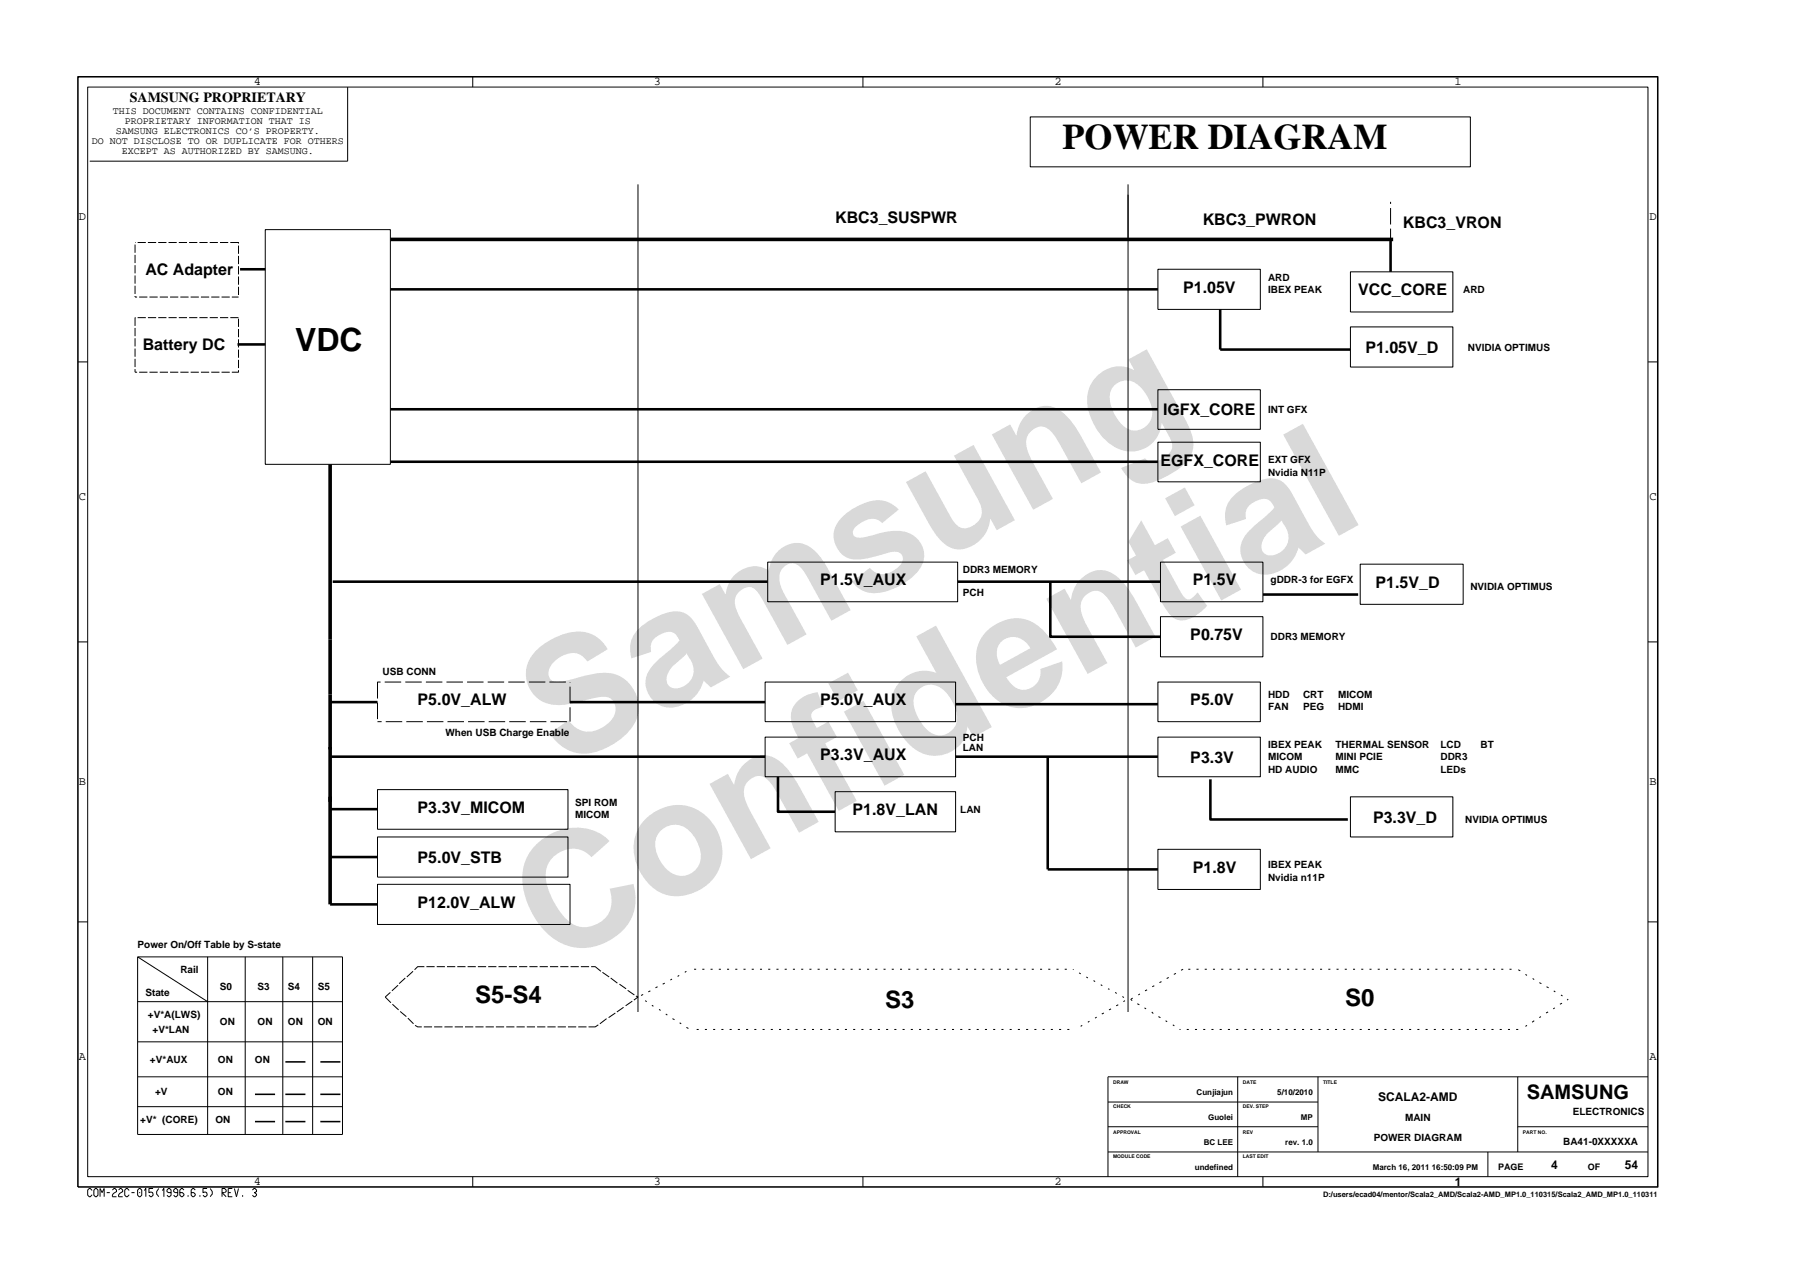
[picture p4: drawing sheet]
<svg xmlns="http://www.w3.org/2000/svg" width="297mm" height="210mm" viewBox="0 0 297 210" stroke-linecap="round" stroke-linejoin="round" font-family="sans-serif">
<path d="M12.8 12.6h259.9v182.7h-259.9zM46.9 174.7h3.3M52.7 174.7h3.3M41.9 180h3.3M41.9 184.5h3.3M46.9 180h3.3M46.9 184.5h3.3M52.7 180h3.3M52.7 184.5h3.3" fill="none" stroke="#000" stroke-width=".25"/>
<g fill="none" stroke="#000" stroke-width=".16">
<path d="M14.4 14.3h256.6v179.3h-256.6zM57.2 14.3v12.2h-42.4M77.8 12.6v1.7M141.9 12.6v1.7M169.4 19.2h72.4v8.2h-72.4zM207.7 12.6v1.7M22.2 39.9h.1M22.6 39.9h1.4M24.3 39.9h1.4M26 39.9h1.4M27.7 39.9h1.4M29.4 39.9h1.4"/>
<path d="M31.1 39.9h1.4M32.8 39.9h1.3M34.5 39.9h1.3M36.2 39.9h1.3M37.9 39.9h1.3v.2M43.6 37.8h20.6v38.6h-20.6zM104.9 30.3v136.2M185.5 30.3v136.2M228.7 33.2v.3M228.7 34.2v2.7M228.7 37.6v2.7M12.8 59.5h1.6"/>
<path d="M22.2 48.7v.2h.3M22.2 40.2v1.4M22.2 41.9v1.4M22.2 43.6v1.4M22.2 45.3v1.4M22.2 47v1.4M22.2 53.9v1.4M22.2 55.6v1.4M22.2 57.3v1.4M22.2 59v1.4M22.3 52.3h-.1v1.3M22.6 52.3h1.4"/>
<path d="M22.9 48.9h1.3M24.3 52.3h1.4M24.6 48.9h1.3M26 52.3h1.4M26.3 48.9h1.3M27.7 52.3h1.4M28 48.9h1.3M29.4 52.3h1.4M29.7 48.9h1.3M31.1 52.3h1.4M31.4 48.9h1.3M32.8 52.3h1.3"/>
<path d="M33 48.9h1.4M34.5 52.3h1.3M34.7 48.9h1.4M36.2 52.3h1.3M36.4 48.9h1.4M37.9 52.3h1.3M38.1 48.9h1.1M39.2 40.4v1.4M39.2 42.1v1.3M39.2 43.8v1.3M39.2 45.5v1.3M39.2 47.2v1.3"/>
<path d="M39.2 52.4v1.4M39.2 54.1v1.4M39.2 55.8v1.4M39.2 57.5v1.4M39.2 59.2v1.4M190.4 44.3h16.9v6.6h-16.9zM222.1 44.7h16.9v6.6h-16.9zM222.1 53.8h16.9v6.6h-16.9zM271 59.5h1.7M22.2 60.7v.5h.3M22.9 61.2h1.3M24.6 61.2h1.3"/>
<path d="M26.3 61.2h1.3M28 61.2h1.3M29.7 61.2h1.3M31.4 61.2h1.3M33 61.2h1.4M34.7 61.2h1.4M36.4 61.2h1.4M39.2 60.9v.3h-1.1M190.4 72.7h16.9v6.6h-16.9zM190.4 64.1h16.9v6.5h-16.9zM126.3 92.5h31.2v6.5h-31.2zM190.9 92.5h16.8v6.5h-16.8z"/>
<path d="M223.7 92.8h17v6.6h-17zM12.8 105.6h1.6M62.1 118.7h.7M62.1 115.6v2.7M62.6 112.2h-.5v2.7M63.3 112.2h2.7M63.4 118.7h2.8M66.7 112.2h2.7M66.8 118.7h2.7M70 112.2h2.8M70.2 118.7h2.7M73.4 112.2h2.7"/>
<path d="M73.6 118.7h2.7M76.8 112.2h2.7M77 118.7h2.7M80.2 112.2h2.7M80.4 118.7h2.7M83.6 112.2h2.7M83.8 118.7h2.7M87 112.2h2.7M87.2 118.7h2.7M90.4 112.2h2.7M90.5 118.7h2.7M93.8 112.2v.1"/>
<path d="M93.8 113v2.7M93.8 116.3v2.4M125.8 112.2h31.4v6.5h-31.4zM190.4 112.2h16.9v6.5h-16.9zM190.9 101.4h16.8v6.6h-16.8zM271 105.6h1.7M62.1 129.9h31.3v6.5h-31.3zM62.1 137.7h31.3v6.6h-31.3zM125.8 121.3h31.4v6.5h-31.4zM137.4 130.2h19.8v6.6h-19.8zM190.4 121.3h16.9v6.5h-16.9zM190.4 139.7h16.9v6.6h-16.9z"/>
<path d="M222.1 131.1h16.9v6.6h-16.9zM12.8 151.7h1.6M22.6 157.4h33.7v29.2h-33.7zM22.6 157.4l11.5 7.4M34.1 157.4v29.2M40.3 157.4v29.2M46.5 157.4v29.2M51.4 157.4v29.2M62.1 145.5h31.7v6.6h-31.7zM67.9 159.8l-1 .9M69.8 159h-1.1l-.5 .5M70.1 159h1.4"/>
<path d="M71.8 159h1.4M73.5 159h1.4M75.2 159h1.4M76.9 159h1.4M78.6 159h1.4M80.3 159h1.3M82 159h1.3M83.7 159h1.3M85.4 159h1.3M87.1 159h1.3M88.8 159h1.3M90.5 159h1.3"/>
<path d="M92.1 159h1.4M93.8 159h1.4M95.5 159h1.4M97.2 159h.7l.9 .8M99.1 159.9l1.1 .8M112.9 159.8l-.3 .1M114.2 159.4h.3M115.5 159.4h.4M116.9 159.4h.3M118.2 159.4h.4M119.6 159.4h.3M120.9 159.4h.4"/>
<path d="M122.3 159.4h.3M123.6 159.4h.4M125 159.4h.3M126.4 159.4h.3M127.7 159.4h.3M129.1 159.4h.3M130.4 159.4h.4M131.8 159.4h.3M133.1 159.4h.4M134.5 159.4h.3M135.8 159.4h.4M137.2 159.4h.3"/>
<path d="M138.5 159.4h.4M139.9 159.4h.3M141.3 159.4h.3M142.6 159.4h.3M144 159.4h.3M145.3 159.4h.4M146.7 159.4h.3M148 159.4h.4M149.4 159.4h.3M150.7 159.4h.4M152.1 159.4h.3M153.4 159.4h.4"/>
<path d="M154.8 159.4h.3M156.2 159.4h.3M157.5 159.4h.3M158.9 159.4h.3M160.2 159.4h.4M161.6 159.4h.3M162.9 159.4h.4M164.3 159.4h.3M165.6 159.4h.4M167 159.4h.3M168.3 159.4h.4M169.7 159.4h.3"/>
<path d="M171.1 159.4h.3M172.4 159.4h.3M173.8 159.4h.3M175.1 159.4h.4M176.5 159.4l.1 .1M194.6 159.4l-.3 .2M195.4 159.4h.4M196.8 159.4h.3M198.1 159.4h.4M199.5 159.4h.3M200.9 159.4h.3M202.2 159.4h.4"/>
<path d="M203.6 159.4h.3M204.9 159.4h.4M206.3 159.4h.3M207.6 159.4h.4M209 159.4h.3M210.3 159.4h.4M211.7 159.4h.3M213 159.4h.4M214.4 159.4h.3M215.8 159.4h.3M217.1 159.4h.4M218.5 159.4h.3"/>
<path d="M219.8 159.4h.4M221.2 159.4h.3M222.5 159.4h.4M223.9 159.4h.3M225.2 159.4h.4M226.6 159.4h.3M228 159.4h.3M229.3 159.4h.3M230.7 159.4h.3M232 159.4h.4M233.4 159.4h.3M234.7 159.4h.4"/>
<path d="M236.1 159.4h.3M237.4 159.4h.4M238.8 159.4h.3M240.1 159.4h.4M241.5 159.4h.3M242.9 159.4h.3M244.2 159.4h.3M245.6 159.4h.3M246.9 159.4h.4M248.3 159.4h.3M249.7 159.5l.3 .2M271 151.7h1.7"/>
<path d="M22.6 177.1h33.7M22.6 164.8h33.7M22.6 171.4h33.7M64.2 163.3l-.8 .7 .9 .9M64.5 165.2l1.1 .9M65.5 162.1l-1 .9M65.8 166.4l1 .8M66.7 160.9l-1.1 .9M67.1 167.5l.9 .9M68.3 168.7l.4 .2h.7M69.7 168.9h1.4M71.4 168.9h1.4"/>
<path d="M73.1 168.9h1.4M74.8 168.9h1.3M76.5 168.9h1.3M78.2 168.9h1.3M79.9 168.9h1.3M81.6 168.9h1.3M83.3 168.9h1.3M84.9 168.9h1.4M86.6 168.9h1.4M88.3 168.9h1.4M90 168.9h1.4M91.7 168.9h1.4"/>
<path d="M93.4 168.9h1.4M95.1 168.9h1.4M98.4 168.6l-.5 .3h-1.1M99.8 167.6l-1.1 .8M100.4 160.9l1.1 .8M101.2 166.6l-1.1 .8M101.9 161.9l1.1 .8M102.6 165.7l-1.1 .8M103.2 162.9l1.1 .8M104 164.7l-1.1 .8M104.6 163.8l.3 .2-.6 .5M105.8 163.6l-.4 .2"/>
<path d="M106.1 164.6l.3 .2M107 163l-.4 .2M107.2 165.4l.3 .1M108.1 162.3l-.3 .2M108.4 166l.3 .2M109.3 161.7l-.3 .2M109.5 166.8l.3 .2M110.5 161.1l-.2 .1M110.6 167.6l.3 .1M111.7 160.5l-.3 .1M111.8 168.2l.2 .2M112.9 169l.3 .2"/>
<path d="M114.6 169.3h.3M115.9 169.3h.4M117.3 169.3h.3M118.6 169.3h.4M120 169.3h.3M121.4 169.3h.3M122.7 169.3h.3M124.1 169.3h.3M125.4 169.3h.4M126.8 169.3h.3M128.1 169.3h.4M129.5 169.3h.3"/>
<path d="M130.8 169.3h.4M132.2 169.3h.3M133.5 169.3h.4M134.9 169.3h.3M136.3 169.3h.3M137.6 169.3h.4M139 169.3h.3M140.3 169.3h.4M141.7 169.3h.3M143 169.3h.4M144.4 169.3h.3M145.7 169.3h.4"/>
<path d="M147.1 169.3h.3M148.4 169.3h.4M149.8 169.3h.3M151.2 169.3h.3M152.5 169.3h.4M153.9 169.3h.3M155.2 169.3h.4M156.6 169.3h.3M157.9 169.3h.4M159.3 169.3h.3M160.6 169.3h.4M162 169.3h.3"/>
<path d="M163.4 169.3h.3M164.7 169.3h.3M166.1 169.3h.3M167.4 169.3h.4M168.8 169.3h.3M170.1 169.3h.4M171.5 169.3h.3M172.8 169.3h.4M174.2 169.3h.3M175.5 169.3h.4M177.5 160l.2 .2M178 168.7l-.3 .1"/>
<path d="M178.7 160.7l.2 .2M179.2 168l-.3 .2M179.9 161.3l.2 .2M180.4 167.3l-.3 .2M181 162l.3 .2M181.6 166.6l-.4 .2M182.2 162.7h.3M182.7 166l-.3 .1M183.4 163.3l.3 .1M183.9 165.3l-.3 .2M184.6 163.9l.3 .2M185 164.6l-.2 .2"/>
<path d="M186 164.4l.2 .2M186.3 164.2l-.3 .2M187.1 165.1l.3 .2M187.5 163.5l-.3 .2M188.2 165.8l.3 .2M188.7 162.8l-.4 .2M189.4 166.5l.3 .2M189.9 162.2l-.4 .1M190.5 167.2l.4 .2M191 161.5l-.3 .1M191.7 167.9l.3 .2M192.2 160.8l-.3 .2"/>
<path d="M192.9 168.6l.3 .2M193.4 160.1l-.3 .2M194 169.3h.2M195.2 169.3h.3M196.5 169.3h.4M197.9 169.3h.3M199.2 169.3h.4M200.6 169.3h.3M202 169.3h.3M203.3 169.3h.4M203.6 177.1v16.5M204.7 169.3h.3"/>
<path d="M206 169.3h.4M207.4 169.3h.3M208.7 169.3h.4M210.1 169.3h.3M211.4 169.3h.4M212.8 169.3h.3M214.2 169.3h.3M215.5 169.3h.3M216.8 177.1v12.4M216.9 169.3h.3M218.2 169.3h.4M219.6 169.3h.3"/>
<path d="M220.9 169.3h.4M222.3 169.3h.3M223.6 169.3h.4M225 169.3h.3M226.3 169.3h.4M227.7 169.3h.3M229.1 169.3h.3M230.4 169.3h.3M231.8 169.3h.3M233.1 169.3h.4M234.5 169.3h.3M235.8 169.3h.4"/>
<path d="M237.2 169.3h.3M238.5 169.3h.4M239.9 169.3h.3M241.2 169.3h.4M242.6 169.3h.3M244 169.3h.3M245.3 169.3h.3M246.7 169.3h.3M248 169.3h.4M249.4 169.3h.3M249.6 177.1v12.4M250.9 160.3l.2 .2"/>
<path d="M251.1 168.7l-.2 .1M252.1 161l.2 .1M252.3 167.9l-.3 .3M253.2 161.6l.3 .2M253.4 167.2l-.2 .2M254.4 162.3l.3 .2M254.6 166.5l-.3 .1M255.6 163l.2 .2M255.7 165.8l-.2 .2M256.7 163.7l.3 .1M256.9 165l-.3 .2M257.9 164.4l-.1 .1"/>
<path d="M271 177.1h-88.8v16.5M15.1 195.8l-.3-.3h-.1l-.3 .3v.8l.3 .3h.1l.3-.4M15.7 195.5h.2l.2 .3v.8l-.2 .3h-.2l-.3-.3v-.8zM16.5 196.9v-1.4l.3 .7 .3-.7v1.4M17.6 196.2h.5M18.5 195.8l.2-.3h.2l.3 .3v.2l-.5 .3-.2 .3v.3h.7M19.5 195.8l.3-.3h.1l.3 .3v.2l-.4 .3-.3 .3v.3h.7M21.2 195.8l-.3-.3h-.1l-.3 .3v.8l.3 .3h.1l.3-.4M21.6 196.2h.5M22.6 182h33.7M22.9 195.5h.2l.2 .3v.8l-.2 .3h-.2l-.3-.3v-.8zM23 196.1v.2"/>
<path d="M23.7 195.8l.3-.3v1.4M25.2 195.5h-.7v.7l.4-.1 .2 .1 .1 .2v.2l-.3 .3h-.1l-.3-.3M26.1 195.5a.82 .82 0 0 0 0 1.4M26.7 195.8l.3-.3v1.4M28.1 196.2h-.4l-.2-.2v-.2l.2-.3h.2l.2 .3v.8l-.2 .3h-.2l-.2-.3M29.2 196.2h-.4l-.2-.2v-.2l.2-.3h.2l.2 .3v.8l-.2 .3h-.2l-.2-.3M30.3 195.8l-.3-.3h-.2l-.2 .3v.8l.2 .3h.2l.3-.3v-.2l-.3-.2h-.4M30.9 196.6v.3M32.1 195.8l-.2-.3h-.2l-.3 .3v.8l.3 .3h.2l.2-.3v-.2l-.2-.2h-.5M32.9 196.6v.3M34.1 195.5h-.7v.7l.4-.1 .2 .1 .1 .2v.2l-.3 .3h-.2l-.2-.3M34.6 195.5a.82 .82 0 0 1 0 1.4"/>
<path d="M36.5 196.9v-1.4h.4l.3 .3v.2l-.3 .2h-.4l.7 .7M37.5 196.2h.5M38.2 195.5h-.7v1.4h.7M38.6 195.5l.3 1.4 .3-1.4M39.9 196.6v.3M41.5 195.8l.3-.3h.1l.3 .3v.2l-.3 .2 .3 .2v.2l-.3 .3h-.1l-.3-.3M77.8 193.6v1.7M141.9 193.6v1.7M182.2 189.5h88.8M182.2 185.3h34.6M182.2 181.3h34.6M207.7 193.6v1.7"/>
<path d="M244.7 189.5v4.1M249.6 185.3h21.4"/>
</g>
<path d="M64.2 39.4h164.9M54.3 76.4v72.4" fill="none" stroke="#000" stroke-width=".59"/>
<g fill="none" stroke="#000" stroke-width=".42">
<path d="M228.7 39.4v5.3M39.1 56.7h4.5M39.5 44.3h4.1M64.2 47.6h126.2M200.7 50.9v6.6h21.4M64.2 67.3h126.2M64.2 76h126.2M54.7 95.7h71.6M157.5 95.7h33.4M172.7 95.7v9h18.2M207.7 97.8h15.7M54.3 115.5h7.8"/>
<path d="M93.8 115.5h32M157.2 115.8h33.2M54.3 133.1h7.8M54.3 124.5h71.5M128 127.8v5.7h9.4M157.2 124.5h33.2M172.3 124.5v18.5h18.1M199.1 128.2v6.6h22.6M54.3 148.8h7.8M54.3 141h7.8"/>
</g>
<g font-size="26.5" fill="#d9d9d9">
<text x="92.4" y="126.5" transform="rotate(-29 92.4 126.5)">Samsung</text>
<text x="91.1" y="159.2" transform="rotate(-29 91.1 159.2)">Confidential</text>
</g>
<text font-size="5.9" x="174.8" y="24.5">POWER DIAGRAM</text>
<text font-size="5.3" x="48.5" y="57.7">VDC</text>
<g font-size="3.9">
<text x="78.2" y="165">S5-S4</text>
<text x="145.6" y="165.8">S3</text>
<text x="221.3" y="165.5">S0</text>
</g>
<text font-size="3.3" x="251.1" y="180.8">SAMSUNG</text>
<g font-size="2.6">
<text x="137.4" y="36.6">KBC3_SUSPWR</text>
<text x="197.8" y="37">KBC3_PWRON</text>
<text x="230.7" y="37.5">KBC3_VRON</text>
<text x="23.9" y="45.3">AC Adapter</text>
<text x="194.6" y="48.1">P1.05V</text>
<text x="223.4" y="48.6">VCC_CORE</text>
<text x="23.5" y="57.6">Battery DC</text>
<text x="224.6" y="58">P1.05V_D</text>
<text x="191.3" y="68.3">IGFX_CORE</text>
<text x="190.9" y="76.6">EGFX_CORE</text>
<text x="134.9" y="96.3">P1.5V_AUX</text>
<text x="196.2" y="96.3">P1.5V</text>
<text x="226.3" y="96.6">P1.5V_D</text>
<text x="195.8" y="105.3">P0.75V</text>
<text x="68.7" y="116">P5.0V_ALW</text>
<text x="134.9" y="116">P5.0V_AUX</text>
<text x="195.8" y="116">P5.0V</text>
<text x="134.9" y="125.1">P3.3V_AUX</text>
<text x="195.8" y="125.4">P3.3V</text>
<text x="68.7" y="133.7">P3.3V_MICOM</text>
<text x="140.2" y="134.1">P1.8V_LAN</text>
<text x="225.8" y="135.3">P3.3V_D</text>
<text x="68.7" y="141.9">P5.0V_STB</text>
<text x="196.2" y="143.6">P1.8V</text>
<text x="68.7" y="149.3">P12.0V_ALW</text>
</g>
<text font-size="2.3" x="21.4" y="16.7">SAMSUNG PROPRIETARY</text>
<g font-size="2">
<text x="41.8" y="14">4</text>
<text x="107.6" y="14">3</text>
<text x="173.4" y="14">2</text>
<text x="239.2" y="14">1</text>
<text x="13" y="36.2">D</text>
<text x="271.3" y="36.2">D</text>
<text x="13" y="82.3">C</text>
<text x="271.3" y="82.3">C</text>
<text x="13" y="129.2">B</text>
<text x="271.3" y="129.2">B</text>
<text x="13" y="174.4">A</text>
<text x="271.3" y="174.4">A</text>
<text x="226.7" y="181.2">SCALA2-AMD</text>
<text x="41.8" y="195">4</text>
<text x="107.6" y="195">3</text>
<text x="173.4" y="195">2</text>
<text x="239.3" y="195.1">1</text>
<text x="255.1" y="192.2">4</text>
<text x="267.2" y="192.2">54</text>
</g>
<g font-size="1.6">
<text x="15.1" y="23.7">DO NOT DISCLOSE TO OR DUPLICATE FOR OTHERS</text>
<text x="18.6" y="18.8">THIS DOCUMENT CONTAINS CONFIDENTIAL</text>
<text x="19.1" y="22">SAMSUNG ELECTRONICS CO’S PROPERTY.</text>
<text x="20.5" y="20.4">PROPRIETARY INFORMATION THAT IS</text>
<text x="20.1" y="25.3">EXCEPT AS AUTHORIZED BY SAMSUNG.</text>
<text x="208.6" y="46.2">ARD</text>
<text x="208.6" y="48.2">IBEX PEAK</text>
<text x="240.7" y="48.2">ARD</text>
<text x="241.4" y="57.7">NVIDIA OPTIMUS</text>
<text x="208.6" y="67.9">INT GFX</text>
<text x="208.6" y="76.2">EXT GFX</text>
<text x="208.6" y="78.3">Nvidia N11P</text>
<text x="158.4" y="94.3">DDR3 MEMORY</text>
<text x="209" y="95.9">gDDR-3 for EGFX</text>
<text x="158.4" y="98">PCH</text>
<text x="241.8" y="97.1">NVIDIA OPTIMUS</text>
<text x="209" y="105.3">DDR3 MEMORY</text>
<text x="62.9" y="111.1">USB CONN</text>
<text x="208.6" y="114.8">HDD</text>
<text x="208.6" y="116.9">FAN</text>
<text x="214.3" y="114.8">CRT</text>
<text x="214.3" y="116.9">PEG</text>
<text x="220.1" y="114.8">MICOM</text>
<text x="220.1" y="116.9">HDMI</text>
<text x="73.3" y="121">When USB Charge Enable</text>
<text x="158.4" y="123.5">LAN</text>
<text x="158.4" y="121.9">PCH</text>
<text x="208.6" y="125.1">MICOM</text>
<text x="208.6" y="123">IBEX PEAK</text>
<text x="219.7" y="125.1">MINI PCIE</text>
<text x="219.7" y="123">THERMAL SENSOR</text>
<text x="236.9" y="123">LCD</text>
<text x="236.9" y="125.1">DDR3</text>
<text x="243.5" y="123">BT</text>
<text x="208.6" y="127.2">HD AUDIO</text>
<text x="219.7" y="127.2">MMC</text>
<text x="236.9" y="127.2">LEDs</text>
<text x="94.6" y="132.5">SPI ROM</text>
<text x="94.6" y="134.6">MICOM</text>
<text x="157.9" y="133.7">LAN</text>
<text x="241" y="135.4">NVIDIA OPTIMUS</text>
<text x="208.6" y="142.8">IBEX PEAK</text>
<text x="208.6" y="144.9">Nvidia n11P</text>
<text x="22.6" y="156">Power On/Off Table by S-state</text>
<text x="29.7" y="160">Rail</text>
<text x="23.9" y="163.8">State</text>
<text x="24.3" y="167.5">+V*A(LWS)</text>
<text x="36.2" y="162.9">S0</text>
<text x="42.4" y="162.9">S3</text>
<text x="47.4" y="162.9">S4</text>
<text x="52.3" y="162.9">S5</text>
<text x="25.1" y="169.9">+V*LAN</text>
<text x="36.2" y="168.7">ON</text>
<text x="42.4" y="168.7">ON</text>
<text x="47.4" y="168.7">ON</text>
<text x="52.3" y="168.7">ON</text>
<text x="24.7" y="174.9">+V*AUX</text>
<text x="35.8" y="174.9">ON</text>
<text x="41.9" y="174.9">ON</text>
<text x="23.1" y="184.8">+V* (CORE)</text>
<text x="25.5" y="180.2">+V</text>
<text x="35.4" y="184.8">ON</text>
<text x="35.8" y="180.2">ON</text>
<text x="231.1" y="184.3">MAIN</text>
<text x="258.7" y="183.5">ELECTRONICS</text>
<text x="225.9" y="187.6">POWER DIAGRAM</text>
<text x="257.1" y="188.4">BA41-0XXXXXA</text>
</g>
<g font-size="1.5">
<text x="246.4" y="192.5">PAGE</text>
<text x="261.1" y="192.5">OF</text>
</g>
<g font-size="1.3">
<text x="196.8" y="180.1">Cunjiajun</text>
<text x="198.7" y="184.2">Guolei</text>
<text x="210.1" y="180.1">5/10/2010</text>
<text x="214" y="184.2">MP</text>
<text x="198" y="188.3">BC LEE</text>
<text x="211.4" y="188.3">rev. 1.0</text>
<text x="196.5" y="192.4">undefined</text>
<text x="225.8" y="192.4">March 16, 2011 16:50:09 PM</text>
</g>
<text font-size="1.2" x="217.6" y="196.9">D:/users/ecad04/mentor/Scala2_AMD/Scala2-AMD_MP1.0_110315/Scala2_AMD_MP1.0_110311</text>
<g font-size=".8">
<text x="183.1" y="178.3">DRAW</text>
<text x="204.4" y="178.3">DATE</text>
<text x="217.6" y="178.3">TITLE</text>
<text x="183.1" y="182.3">CHECK</text>
<text x="204.4" y="182.3">DEV. STEP</text>
<text x="183.1" y="186.5">APPROVAL</text>
<text x="183.1" y="190.6">MODULE CODE</text>
<text x="204.4" y="190.6">LAST EDIT</text>
<text x="204.4" y="186.5">REV</text>
<text x="250.5" y="186.5">PART NO.</text>
</g>
</svg>
